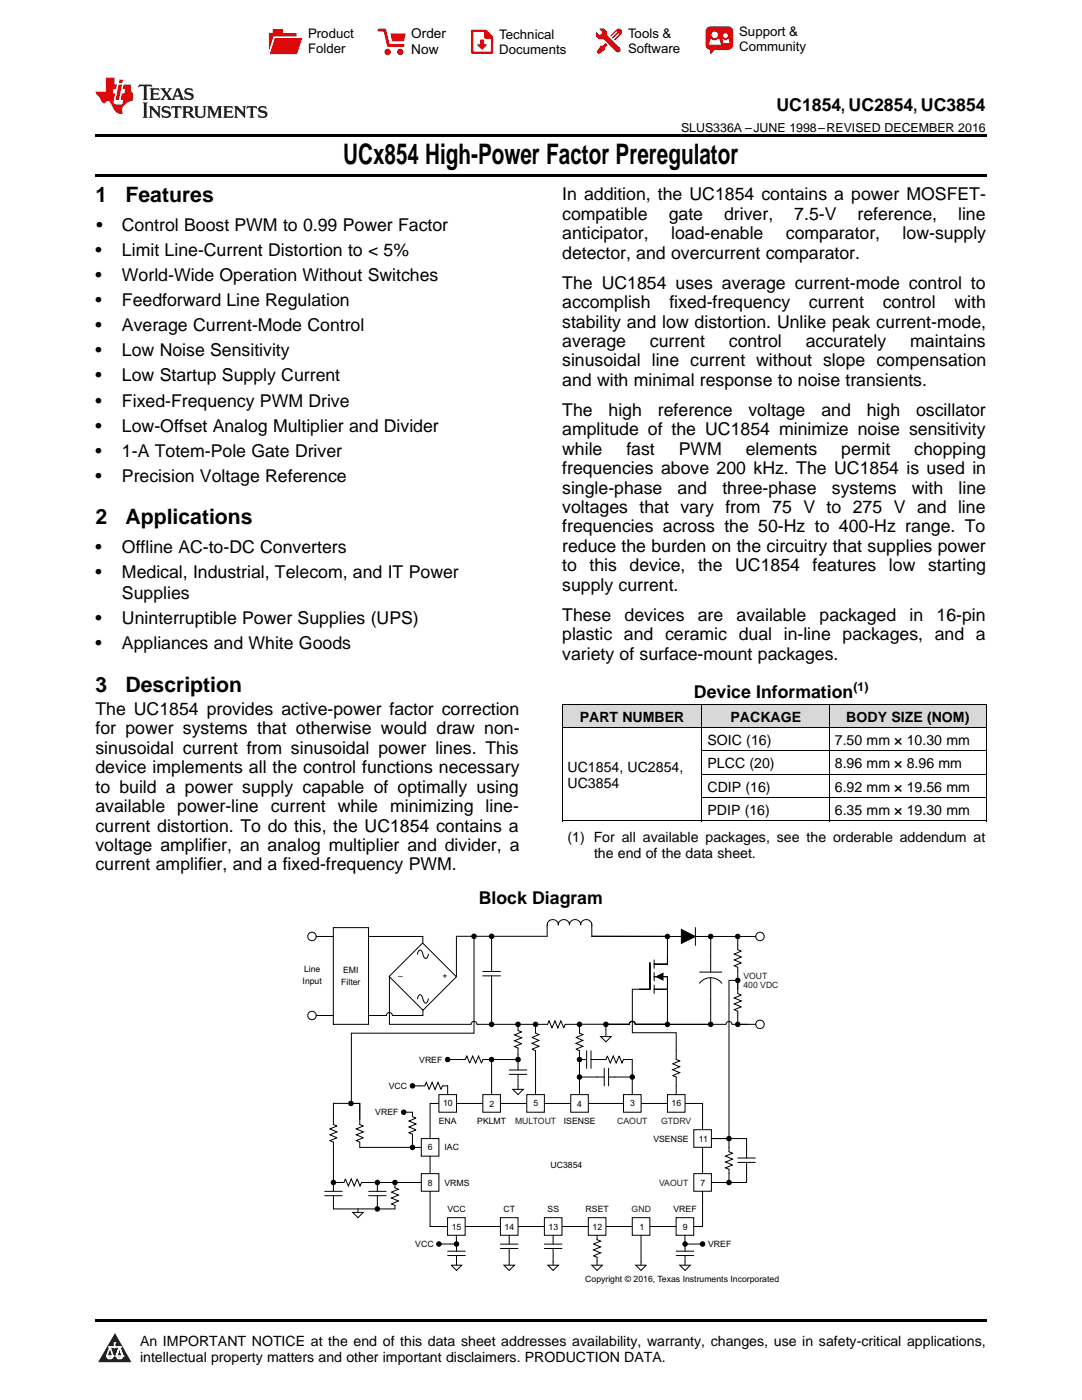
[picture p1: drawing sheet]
<svg xmlns="http://www.w3.org/2000/svg" width="216mm" height="279mm" viewBox="0 0 216 279" stroke-linecap="round" stroke-linejoin="round" font-family="sans-serif">
<g fill="#d8d8d8">
<path d="M112.2 140.6h27.9v4.7h-27.9z"/>
<path d="M140.1 140.6h25.4v4.7h-25.4z"/>
<path d="M165.5 140.6h31.3v4.7h-31.3z"/>
</g>
<path d="M22.9 266l3.3 5.9h-6.6z" fill="#231f20"/>
<path d="M21.3 270.6h1.2l-.3 .5h-.3a.53 .53 0 0 1-.6-.5z" fill-rule="evenodd" fill="#fff"/>
<path d="M21.3 270.6h1.2l-.3 .5h-.3a.53 .53 0 0 1-.6-.5z" fill="none" stroke="#231f20" stroke-width=".33"/>
<path d="M21.3 270.6l1.2 .1-.3 .4h-.5z" fill="none" stroke="#fff" stroke-width=".33"/>
<path d="M22.9 268.9h.1" fill="none" stroke="#fff" stroke-width=".33"/>
<path d="M22.9 268v.9z" fill="#fff"/>
<path d="M22.9 268v.9z" fill="none" stroke="#fff" stroke-width=".33"/>
<circle cx="22.9" cy="268" r=".16" fill="#fff"/>
<path d="M21.8 268.8h.1" fill="none" stroke="#fff" stroke-width=".33"/>
<path d="M21.8 268.8h2.2z" fill="#fff"/>
<path d="M21.8 268.8h2.2z" fill="none" stroke="#fff" stroke-width=".33"/>
<circle cx="24" cy="268.8" r=".16" fill="#fff"/>
<path d="M23.2 270.6h.1" fill="none" stroke="#fff" stroke-width=".33"/>
<path d="M23.8 268.8l-.6 1.8z" fill="#fff"/>
<path d="M23.8 268.8l-.6 1.8z" fill="none" stroke="#fff" stroke-width=".33"/>
<path d="M23.8 268.8l.7 1.8z" fill="#fff"/>
<path d="M23.8 268.8l.7 1.8z" fill="none" stroke="#fff" stroke-width=".33"/>
<path d="M24.4 270.6h.1" fill="none" stroke="#fff" stroke-width=".33"/>
<circle cx="21.3" cy="270.6" r=".16" fill="#fff"/>
<path d="M22 268.8l-.7 1.8z" fill="#fff"/>
<path d="M22 268.8l-.7 1.8z" fill="none" stroke="#fff" stroke-width=".33"/>
<path d="M22 268.8l.5 1.8z" fill="#fff"/>
<path d="M22 268.8l.5 1.8z" fill="none" stroke="#fff" stroke-width=".33"/>
<circle cx="22.5" cy="270.6" r=".16" fill="#fff"/>
<path d="M23.3 270.6h1.2a.63 .63 0 0 1-.6 .5 .63 .63 0 0 1-.6-.5z" fill-rule="evenodd" fill="#fff"/>
<path d="M23.3 270.6h1.2a.63 .63 0 0 1-.6 .5 .63 .63 0 0 1-.6-.5z" fill="none" stroke="#231f20" stroke-width=".33"/>
<path d="M23.3 270.6h1.2l-.4 .5h-.5z" fill="none" stroke="#fff" stroke-width=".33"/>
<path d="M23.2 270.6h.1" fill="none" stroke="#fff" stroke-width=".33"/>
<circle cx="24.5" cy="270.6" r=".16" fill="#fff"/>
<path d="M19 263.2h177.8v.5h-177.8z" fill="#000"/>
<g fill="none" stroke="#000" stroke-width=".2">
<path d="M118.1 186.9h15.1v5.5h-2.7M118.1 184.6v2.3M118.1 186.9h31M118.1 184.6a1.11 1.11 0 0 0-1.1-1.1 1.11 1.11 0 0 0-1.1 1.1 1.12 1.12 0 0 0-1.1-1.1 1.12 1.12 0 0 0-1.2 1.1 1.1 1.1 0 0 0-1.1-1.1 1.1 1.1 0 0 0-1.1 1.1 1.12 1.12 0 0 0-1.1-1.1 1.12 1.12 0 0 0-1.1 1.1v2.3M129.7 192.1v5.3h-2.1M130.5 194.9h2.7v2.5h-2.7M130.5 191.6v1.7M130.5 194.1v1.7M130.5 196.6v1.7M131 194.9l1.3-.6v1.3zM133.2 197.4v7h-6.4a.59 .59 0 0 0-.6-.6 .59 .59 0 0 0-.6 .6h-12.8l-.3 .7-.6-1.4-.6 1.4-.6-1.4-.6 1.4-.5-1.4-.3 .7h-2.4M136 185.5l2.7 1.4-2.7 1.4z"/>
<path d="M138.8 185.1v3.6M139.6 196.2a2.8 2.8 0 0 1 4.4 0M139.6 194h4.4M140.2 186.9h1.6v7.1M141.8 195.1v4.4"/>
</g>
<g fill="#000">
<path d="M131 194.9l1.3-.6v1.3z"/>
<path d="M136 185.5l2.7 1.4-2.7 1.4z" fill-rule="evenodd"/>
</g>
<path d="M77.7 194.9l6.6-6.7 6.8 6.7-6.7 6.7z" fill-rule="evenodd" fill="#fff"/>
<g fill="none" stroke="#000" stroke-width=".2">
<path d="M73.5 186.9h10.9v1.3M77.7 194.9l6.6-6.7 6.8 6.7-6.7 6.7zM77.7 194.9v9.5h16.3a.59 .59 0 0 1 .6-.6 .59 .59 0 0 1 .6 .6h11.7M85.5 190.4v.1a.6 .6 0 0 1-.8 .7l-.3-.6a.97 .97 0 0 0-.7-1l-.4 .8M85.5 199.3v.1a.6 .6 0 0 1-.8 .7l-.3-.5a.97 .97 0 0 0-.7-1.1l-.4 .9M109.2 186.9h-18.1v8M127.6 197.4h-1.4v8.7h8.7v3.6M84.4 201.5v1.2h-6.1a.59 .59 0 0 0-.6-.6 .59 .59 0 0 0-.6 .6h-3.6M64.8 238.6h3.5M64.8 237.8h3.5M66.5 236v1.8M66.5 238.6v2.7"/>
<path d="M73.2 236h10.9M73.6 238.6h3.5M73.6 237.8h3.5M75.3 236v1.8M75.3 238.6v2.7M85.8 220.2h54.4v24.6h-54.4z"/>
</g>
<path d="M100.6 252.5h2.1l-1.1 1z" fill="#fff"/>
<path d="M100.6 252.5h2.1l-1.1 1zM101.6 251.8v.7" fill="none" stroke="#000" stroke-width=".2"/>
<path d="M109.3 252.5h2.1l-1 1z" fill="#fff"/>
<path d="M109.3 252.5h2.1l-1 1zM110.4 251.8v.7" fill="none" stroke="#000" stroke-width=".2"/>
<path d="M126.9 252.5h2.1l-1.1 1z" fill="#fff"/>
<path d="M126.9 252.5h2.1l-1.1 1zM127.9 251.8v.7" fill="none" stroke="#000" stroke-width=".2"/>
<path d="M135.6 252.5h2.1l-1 1z" fill="#fff"/>
<path d="M135.6 252.5h2.1l-1 1zM136.7 251.8v.7" fill="none" stroke="#000" stroke-width=".2"/>
<path d="M70.4 242h2.1l-1.1 1z" fill="#fff"/>
<path d="M134.9 211.4l.7 .3-1.4 .6 1.4 .6-1.4 .6 1.4 .6-1.4 .6 .7 .2v1.8M134.9 209.7v1.8M70.4 242h2.1l-1.1 1zM71.4 241.3v.7" fill="none" stroke="#000" stroke-width=".2"/>
<path d="M119.9 206.9h2.1l-1.1 1z" fill="#fff"/>
<g fill="none" stroke="#000" stroke-width=".2">
<path d="M141.8 199.5v4.9h-15.1a.59 .59 0 0 0-.5-.6 .59 .59 0 0 0-.6 .6h-4.7M91.1 211.5h1.8M92.9 211.5l.3-.7 .5 1.4 .6-1.4 .6 1.4 .6-1.4 .6 1.4 .3-.7h1.8M103.4 204.4v1.3l.7 .2-1.4 .6 1.4 .6-1.4 .6 1.4 .6-1.4 .6 .7 .3v1.2M106.9 204.4v1.8l.7 .3-1.5 .5 1.5 .6-1.5 .6 1.5 .6-1.5 .6 .8 .3M106.9 209.7v1.8M115.6 204.4v1.8l.7 .3-1.4 .5 1.4 .6-1.4 .6 1.4 .6-1.4 .6 .7 .3M115.6 209.7v1.8M119.1 211.5h1.8M119.2 214.9h1.4M119.9 206.9h2.1l-1.1 1zM120.6 213.2v3.5"/>
<path d="M120.9 204.4h4.7a.59 .59 0 0 1 .6-.6 .59 .59 0 0 1 .5 .6h18.2a.59 .59 0 0 1 .6-.6 .59 .59 0 0 1 .6 .6h3M120.9 211.5l.3-.8 .6 1.4 .6-1.4 .6 1.4 .5-1.4 .6 1.4 .3-.6h1.8M120.9 204.4v2.5M121.4 213.2v3.5M121.4 214.9h1.3M67.6 236h1l.3-.7 .6 1.4 .6-1.4 .6 1.4 .6-1.4 .5 1.4 .3-.7h1.1M78.8 236v1l.7 .3-1.4 .6 1.4 .6-1.4 .6 1.4 .6-1.4 .6 .7 .3M78.8 240.6v.7h-12.3"/>
</g>
<path d="M133.2 218.5h3.5v3.5h-3.5z" fill-rule="evenodd" fill="#fff"/>
<path d="M115.6 211.5h1.5M117.1 209.7v3.5M117.9 209.7v3.5M117.9 211.5h1.3M133.2 218.5h3.5v3.5h-3.5z" fill="none" stroke="#000" stroke-width=".2"/>
<path d="M124.4 218.5h3.5v3.5h-3.5z" fill-rule="evenodd" fill="#fff"/>
<path d="M124.4 218.5h3.5v3.5h-3.5z" fill="none" stroke="#000" stroke-width=".2"/>
<path d="M113.9 218.5h3.5v3.5h-3.5z" fill-rule="evenodd" fill="#fff"/>
<path d="M113.9 218.5h3.5v3.5h-3.5zM115.6 211.5v7M115.6 214.9h3.6M115.6 211.5h.1M122.7 214.9h3.5M126.2 211.5v7M134.9 216.7v1.8" fill="none" stroke="#000" stroke-width=".2"/>
<path d="M105.1 218.5h3.5v3.5h-3.5z" fill-rule="evenodd" fill="#fff"/>
<g fill="none" stroke="#000" stroke-width=".2">
<path d="M101.6 213.5h3.5M101.6 214.4h3.5M103.4 211.4v2.1M103.4 214.4v2.3M105.1 218.5h3.5v3.5h-3.5zM106.9 211.5v7"/>
<circle cx="106.9" cy="204.4" r=".45"/>
<circle cx="115.6" cy="211.5" r=".45"/>
<circle cx="115.6" cy="214.9" r=".45"/>
<circle cx="115.6" cy="204.4" r=".45"/>
<circle cx="126.2" cy="214.9" r=".45"/>
</g>
<g fill="#000">
<circle cx="106.9" cy="204.4" r=".45"/>
<circle cx="115.6" cy="211.5" r=".45"/>
<circle cx="115.6" cy="214.9" r=".45"/>
<circle cx="115.6" cy="204.4" r=".45"/>
<circle cx="126.2" cy="214.9" r=".45"/>
</g>
<path d="M102.3 217.4h2.1l-1 1.1z" fill="#fff"/>
<path d="M102.3 217.4h2.1l-1 1.1zM103.4 210.4v1.1h-5.2M103.4 216.7v.7" fill="none" stroke="#000" stroke-width=".2"/>
<path d="M96.3 218.5h3.6v3.5h-3.6z" fill-rule="evenodd" fill="#fff"/>
<g fill="none" stroke="#000" stroke-width=".2">
<path d="M96.3 218.5h3.6v3.5h-3.6zM98.1 211.5v7"/>
<circle cx="98.1" cy="211.5" r=".45"/>
</g>
<circle cx="98.1" cy="211.5" r=".45" fill="#000"/>
<path d="M99.9 243h3.5v3.5h-3.5z" fill-rule="evenodd" fill="#fff"/>
<path d="M99.9 243h3.5v3.5h-3.5z" fill="none" stroke="#000" stroke-width=".2"/>
<path d="M108.6 243h3.5v3.5h-3.5z" fill-rule="evenodd" fill="#fff"/>
<path d="M108.6 243h3.5v3.5h-3.5z" fill="none" stroke="#000" stroke-width=".2"/>
<path d="M117.4 243h3.5v3.5h-3.5z" fill-rule="evenodd" fill="#fff"/>
<path d="M117.4 243h3.5v3.5h-3.5z" fill="none" stroke="#000" stroke-width=".2"/>
<path d="M126.2 243h3.5v3.5h-3.5z" fill-rule="evenodd" fill="#fff"/>
<path d="M126.2 243h3.5v3.5h-3.5z" fill="none" stroke="#000" stroke-width=".2"/>
<path d="M134.9 243h3.5v3.5h-3.5z" fill-rule="evenodd" fill="#fff"/>
<g fill="none" stroke="#000" stroke-width=".2">
<path d="M89.3 211.5h1.8M119.1 247.4l.7 .3-1.4 .6 1.4 .6-1.4 .5 1.4 .6-1.4 .6 .7 .3v.9M119.1 246.5v.9M127.9 246.5v5.3M134.9 243h3.5v3.5h-3.5zM134.9 249.7h3.5M134.9 250.6h3.5M136.7 246.5v1.8M136.7 248.3v1.4M136.7 250.6v1.2M140.2 248.3h-3.5"/>
<circle cx="103.4" cy="204.4" r=".45"/>
<circle cx="136.7" cy="248.3" r=".45"/>
</g>
<g fill="#000">
<circle cx="103.4" cy="204.4" r=".45"/>
<circle cx="136.7" cy="248.3" r=".45"/>
</g>
<path d="M118.1 252.5h2.1l-1.1 1z" fill="#fff"/>
<path d="M99.9 249.2h3.5M99.9 248.3h3.5M101.6 246.5v1.8M101.6 249.2v2.6M108.6 249.2h3.5M108.6 248.3h3.5M110.4 246.5v1.8M110.4 249.2v2.6M118.1 252.5h2.1l-1.1 1zM119.1 251.8v.7" fill="none" stroke="#000" stroke-width=".2"/>
<path d="M90 252.5h2.1l-1 1z" fill="#fff"/>
<path d="M90 252.5h2.1l-1 1zM91.1 251.8v.7" fill="none" stroke="#000" stroke-width=".2"/>
<path d="M89.3 243h3.5v3.5h-3.5z" fill-rule="evenodd" fill="#fff"/>
<g fill="none" stroke="#000" stroke-width=".2">
<path d="M87.6 248.3h3.5M89.3 243h3.5v3.5h-3.5zM89.3 249.7h3.5M89.3 250.6h3.5M91.1 246.5v1.8M91.1 248.3v1.4M91.1 250.6v1.2"/>
<circle cx="91.1" cy="248.3" r=".45"/>
</g>
<circle cx="91.1" cy="248.3" r=".45" fill="#000"/>
<path d="M138.4 225.5h3.6v3.5h-3.6z" fill-rule="evenodd" fill="#fff"/>
<path d="M138.4 225.5h3.6v3.5h-3.6z" fill="none" stroke="#000" stroke-width=".2"/>
<path d="M138.4 234.2h3.6v3.5h-3.6z" fill-rule="evenodd" fill="#fff"/>
<g fill="none" stroke="#000" stroke-width=".2">
<path d="M147.2 201.8l-.7-.3 1.4-.6-1.4-.6 1.4-.5-1.4-.6 1.4-.6-.7-.3v-2.6h-1.7v31.5h-3.5h7v3.9M147.2 201.8v.9M138.4 234.2h3.6v3.5h-3.6zM145.5 227.2v2.7l.7 .2-1.4 .6 1.4 .6-1.4 .6 1.4 .6-1.4 .6 .7 .3v2.6M147.2 231.1h3.5M147.2 232h3.5M149 232v4h-7"/>
<circle cx="89.3" cy="211.5" r=".45"/>
<circle cx="145.5" cy="227.2" r=".45"/>
<circle cx="145.5" cy="236" r=".45"/>
<circle cx="140.2" cy="248.3" r=".45"/>
</g>
<g fill="#000">
<circle cx="89.3" cy="211.5" r=".45"/>
<circle cx="145.5" cy="227.2" r=".45"/>
<circle cx="145.5" cy="236" r=".45"/>
<circle cx="140.2" cy="248.3" r=".45"/>
</g>
<path d="M84.1 234.2h3.5v3.5h-3.5z" fill-rule="evenodd" fill="#fff"/>
<path d="M84.1 234.2h3.5v3.5h-3.5z" fill="none" stroke="#000" stroke-width=".2"/>
<path d="M84.1 227.2h3.5v3.5h-3.5z" fill-rule="evenodd" fill="#fff"/>
<path d="M84.1 227.2h3.5v3.5h-3.5z" fill="none" stroke="#000" stroke-width=".2"/>
<path d="M87.6 218.5h3.5v3.5h-3.5z" fill-rule="evenodd" fill="#fff"/>
<g fill="none" stroke="#000" stroke-width=".2">
<path d="M94.6 186.9v19.3h-24.5v14h1.7v3.2M82.3 216.7h2.5l.3-.7 .5 1.4 .6-1.4 .6 1.4 .6-1.4 .6 1.4 .3-.7h1M87.6 218.5h3.5v3.5h-3.5zM71.8 223.4v-3.2h-5.3v4.2l.7 .3-1.4 .6 1.4 .6-1.4 .6 1.4 .6-1.4 .5 .7 .3v8.1h1.1M71.8 223.4v1l.7 .3-1.4 .6 1.4 .6-1.4 .6 1.4 .6-1.4 .5 .7 .3v1.1h12.3M80.6 222h1.7v.9l.7 .2-1.4 .6 1.4 .6-1.4 .6 1.4 .6-1.4 .6 .7 .3M82.3 226.4v2.6"/>
<circle cx="82.3" cy="216.7" r=".45"/>
<circle cx="66.5" cy="236" r=".45"/>
<circle cx="70" cy="220.2" r=".45"/>
<circle cx="75.3" cy="236" r=".45"/>
<circle cx="78.8" cy="236" r=".45"/>
<circle cx="80.6" cy="222" r=".45"/>
<circle cx="82.3" cy="229" r=".45"/>
<circle cx="75.3" cy="241.3" r=".45"/>
<circle cx="87.6" cy="248.3" r=".45"/>
</g>
<g fill="#000">
<circle cx="82.3" cy="216.7" r=".45"/>
<circle cx="66.5" cy="236" r=".45"/>
<circle cx="70" cy="220.2" r=".45"/>
<circle cx="75.3" cy="236" r=".45"/>
<circle cx="78.8" cy="236" r=".45"/>
<circle cx="80.6" cy="222" r=".45"/>
<circle cx="82.3" cy="229" r=".45"/>
<circle cx="75.3" cy="241.3" r=".45"/>
<circle cx="87.6" cy="248.3" r=".45"/>
</g>
<circle cx="151.6" cy="186.9" r=".84" fill="#fff"/>
<g fill="none" stroke="#000" stroke-width=".2">
<path d="M149.1 186.9h1.7"/>
<circle cx="151.6" cy="186.9" r=".84"/>
</g>
<circle cx="151.6" cy="204.4" r=".84" fill="#fff"/>
<g fill="none" stroke="#000" stroke-width=".2">
<path d="M64.8 186.9h1.7M66.5 185.1h7v19.3h-7zM147.2 186.9v2.6l.7 .3-1.4 .6 1.4 .6-1.4 .6 1.4 .6-1.4 .5 .7 .3M147.2 193v4.4M64.8 202.7h1.7M147.2 202.7v1.7h3.6"/>
<circle cx="94.6" cy="186.9" r=".45"/>
<circle cx="133.2" cy="186.9" r=".45"/>
<circle cx="141.8" cy="186.9" r=".45"/>
<circle cx="147.2" cy="186.9" r=".45"/>
<circle cx="147.2" cy="195.7" r=".45"/>
<circle cx="120.9" cy="204.4" r=".45"/>
<circle cx="133.2" cy="204.4" r=".45"/>
<circle cx="141.8" cy="204.4" r=".45"/>
<circle cx="147.2" cy="204.4" r=".45"/>
<circle cx="151.6" cy="204.4" r=".84"/>
</g>
<g fill="#000">
<circle cx="94.6" cy="186.9" r=".45"/>
<circle cx="133.2" cy="186.9" r=".45"/>
<circle cx="141.8" cy="186.9" r=".45"/>
<circle cx="147.2" cy="186.9" r=".45"/>
<circle cx="147.2" cy="195.7" r=".45"/>
<circle cx="120.9" cy="204.4" r=".45"/>
<circle cx="133.2" cy="204.4" r=".45"/>
<circle cx="141.8" cy="204.4" r=".45"/>
<circle cx="147.2" cy="204.4" r=".45"/>
</g>
<circle cx="62.3" cy="186.9" r=".84" fill="#fff"/>
<g fill="none" stroke="#000" stroke-width=".2">
<path d="M63.1 186.9h1.7"/>
<circle cx="62.3" cy="186.9" r=".84"/>
</g>
<circle cx="62.3" cy="202.7" r=".84" fill="#fff"/>
<g fill="none" stroke="#000" stroke-width=".2">
<path d="M112.2 145.2h84.6M112.2 140.6h84.6M112.2 140.6v23.3M140.1 140.6v23.3M140.1 159.2h56.7M140.1 154.5h56.7M140.1 149.9h56.7M165.5 140.6v23.3M196.8 140.6v23.3M112.2 163.8h84.6M96.3 193.9h3.5M96.3 194.8h3.5"/>
<path d="M98.1 186.9v7M98.1 194.8v9.6M63.1 202.7h1.7M89.3 216.7v1.8"/>
<circle cx="98.1" cy="186.9" r=".45"/>
<circle cx="62.3" cy="202.7" r=".84"/>
<circle cx="98.1" cy="204.4" r=".45"/>
<circle cx="103.4" cy="211.5" r=".45"/>
</g>
<g fill="#000">
<circle cx="98.1" cy="186.9" r=".45"/>
<circle cx="98.1" cy="204.4" r=".45"/>
<circle cx="103.4" cy="211.5" r=".45"/>
</g>
<path d="M19 34.8h177.8v.5h-177.8zM19 26.8h177.8v.6h-177.8z" fill="#000"/>
<path d="M27.7 16.9l-.1 .6 .6-.3h.5v.2v2.2l-.2 .4h1l-.2-.4v-2.2v-.2h.5l.6 .3-.2-.6zM29.9 17.6l.2 .4v1.6l-.2 .4h1.9l.1-.6a1.09 1.09 0 0 1-1.3 .1v-.6h.6l.4 .2v-.7l-.2 .2h-.8v-.6l.2-.1a1.01 1.01 0 0 1 1 .3l-.1-.6zM32 17.6l.9 1.2-1 1.2h.9l-.2-.3 .5-.7 .5 .7-.3 .3h1.7l-.2-.3 .1-.4h1l.1 .4-.2 .3h1l-.3-.4-.7-2h-.5l-1 2.2-.8-1.1 .9-1.1h-.9l.2 .2-.4 .7-.4-.7 .2-.2zM35.4 18l.4 1h-.8zM37 17.7a.66 .66 0 0 0-.2 .8 .66 .66 0 0 0 .6 .4l.7 .2 .1 .2a.8 .8 0 0 1-.7 .4 .8 .8 0 0 1-.7-.5l.1 .8 .2-.2a.94 .94 0 0 0 1.1 .1 .94 .94 0 0 0 .4-.9 1.48 1.48 0 0 0-1.3-.6v-.4a1.1 1.1 0 0 1 1.2 .2l-.2-.6-.2 .1-.5-.1zM28.5 20.4l.2 .4v2.3l-.2 .4h1l-.2-.4v-2.3l.2-.4zM29.7 21.2l.2 .4v1.5l-.2 .4h.8l-.3-.4 .1-1.3 1.6 1.8v-2l.2-.4h-.7l.2 .2v1.1l-1.2-1.3zM32.5 21.3a.66 .66 0 0 0-.2 .8 .66 .66 0 0 0 .6 .4l.6 .2 .2 .2a.8 .8 0 0 1-.8 .4 .8 .8 0 0 1-.7-.5l.2 .7 .2-.1a.94 .94 0 0 0 1 .1 .94 .94 0 0 0 .5-1 1.47 1.47 0 0 0-1.3-.6l-.1-.3a1.1 1.1 0 0 1 1.3 .2l-.2-.6-.2 .1-.5-.2zM34.3 21.2l-.2 .6a.64 .64 0 0 1 .8-.3v1.6l-.2 .4h1l-.3-.4 .1-1.6a.66 .66 0 0 1 .8 .3l-.2-.6zM36.3 21.2l.3 .4v1.5l-.3 .4h1l-.2-.2v-.7h.5l.1 .1a.8 .8 0 0 0 1.2 .7l-1-1a.62 .62 0 0 0 .6-.5 .62 .62 0 0 0-.6-.7zM37.1 21.5h.1a.48 .48 0 0 1 .6 0 .48 .48 0 0 1 .1 .6l-.2 .1-.6 .1zM38.7 21.2l.2 .2a2.29 2.29 0 0 0 .4 2 1.05 1.05 0 0 0 1.7-.7v-1.3l.2-.2h-.8l.2 .4v1.1a.61 .61 0 0 1-.6 .6 .61 .61 0 0 1-.6-.6v-1.1l.3-.4zM41.3 21.2l.3 .4v1.5l-.3 .4h.8l-.2-.4v-1.4l.8 1.9 .9-1.9v1.4l-.2 .4h.9l-.2-.4v-1.5l.2-.4h-.8l-.7 1.5-.6-1.5zM44.5 21.2l.2 .4v1.5l-.2 .4h1.9l.2-.6a1.1 1.1 0 0 1-1.4 .2v-.7h.6l.4 .2v-.6l-.2 .1-.8 .1v-.6l.2-.1a1.02 1.02 0 0 1 1.1 .2l-.2-.5zM46.7 21.2l.2 .4v1.5l-.2 .4h.8l-.3-.4 .1-1.3 1.6 1.8v-2l.2-.4h-.7l.2 .2v1.1l-1.2-1.3zM49.3 21.2l-.1 .6a.64 .64 0 0 1 .8-.3v1.6l-.3 .4h1l-.2-.4v-1.6a.66 .66 0 0 1 .8 .3l-.1-.6zM51.7 21.3a.66 .66 0 0 0-.2 .7 .66 .66 0 0 0 .7 .5l.6 .2 .1 .2a.8 .8 0 0 1-.7 .4 .8 .8 0 0 1-.7-.5l.1 .7 .2-.1a.94 .94 0 0 0 1.1 .1 .94 .94 0 0 0 .4-1 1.48 1.48 0 0 0-1.2-.6l-.1-.3a1.1 1.1 0 0 1 1.2 .2l-.2-.6-.1 .1-.6-.2z" fill="#231f20"/>
<path d="M21.1 15.5v2.8h-2v.4l.9 .9a.96 .96 0 0 0 1 1 .59 .59 0 0 1 .5-.4 .59 .59 0 0 1 .5 .3l.4 .8a1.61 1.61 0 0 0 2.1 1.3 1.63 1.63 0 0 1 1.1-2.2l.9-.3v-1.5a1.6 1.6 0 0 1-.4-1.7h-1.4l-.2 .9h.5l-.2 .8h-.5l-.2 1v.3h.5l-.2 .9h-.7a.74 .74 0 0 1-1-.6l.3-1.6h-.5l.2-.8h.5l.1-.9h-.4v-1.4zM23.7 16.9l-.7 3h.8l.6-3zM23.8 15.9l-.1 .7h.7l.2-.7z" fill="#ee1d23"/>
<g fill="#d60000">
<path d="M54.4 5.8h2v.8h2.8v4.2h-5.5v-4.2h.7z" fill-rule="evenodd"/>
<path d="M54.7 7.5h5.6l-1 3.3h-5.6z" fill-rule="evenodd"/>
</g>
<path d="M54.6 7.4h5.8l-.1 .1h-5.5l-1.1 3.3z" fill-rule="evenodd" fill="#fff"/>
<path d="M54.6 7.4h5.8l-.1 .1h-5.5l-1.1 3.3z" fill="none" stroke="#fff" stroke-width=".2"/>
<path d="M75.6 6h1.2l.7 3.1h3" fill="none" stroke="#d60000" stroke-width=".56"/>
<g fill="#d60000">
<path d="M77.9 6.7h3.1l-.4 1.5h-2.3z" fill-rule="evenodd"/>
<circle cx="77.3" cy="10.4" r=".64"/>
<circle cx="79.9" cy="10.4" r=".64"/>
</g>
<path d="M94.2 6.2h2.7l1.3 1.2v3.1h-4z" fill="none" stroke="#d60000" stroke-width=".44"/>
<g fill="#d60000">
<path d="M95.8 7.9h.8v1h.6l-1 1.1-1-1v-.1h.6z" fill-rule="evenodd"/>
<path d="M96.6 6.2h.3l1.3 1.2v.4h-1.3l-.3-.4z" fill-rule="evenodd"/>
<path d="M119.6 5.7h.9l.6 .6 .1 .7 2.5 2.5-.8 .8-2.3-2.3-1.1-.2-.6-.6v-.8l.7 .6 .5-.4v-.2l-.4-.5z" fill-rule="evenodd"/>
<path d="M119.9 9.1h.4l.5-.5 .4 .4-.5 .5v.4l-1.2 .9-.5-.5z" fill-rule="evenodd"/>
<path d="M123 5.9a.67 .67 0 0 1 .9 0 .67 .67 0 0 1 0 .9z" fill-rule="evenodd"/>
<path d="M123 5.9l.9 .9-1.2 1.2h-.2l.1-.2 .9-.9 .1-.2h-.3l-.9 1h-.2v-.2l.9-1 .1-.2h-.3l-.9 1h-.2v-.2z" fill-rule="evenodd"/>
<circle cx="123.3" cy="9.9" r=".54"/>
</g>
<path d="M121.1 6.3l-.1 .7" fill="none" stroke="#d60000" stroke-width=".2"/>
<g fill="#d60000">
<path d="M141.1 5.5l.6-.2h3.6a.95 .95 0 0 1 1 .9v2.8a.95 .95 0 0 1-1 .9h-3.6a.95 .95 0 0 1-.9-.9v-2.8z" fill-rule="evenodd"/>
<path d="M141.7 9.9h.9l-.7 .9h-.2z" fill-rule="evenodd"/>
</g>
<g fill="#fff">
<path d="M144.3 8.6h1.3z"/>
<path d="M141.8 7.8h.3l.1 .2h.8l.2-.2h.3l.4 1.1h-2.5z" fill-rule="evenodd"/>
<path d="M144.2 7.8h.2l.2 .2h.4l.2-.2h.2l.2 .8h-1.3z" fill-rule="evenodd"/>
<circle cx="142.6" cy="6.9" r=".65"/>
<circle cx="144.8" cy="7.1" r=".48"/>
</g>
<text font-size="5.6" x="68.5" y="32.8">UCx854 High-Power Factor Preregulator</text>
<g font-size="4.2">
<text x="19" y="40.4">1</text>
<text x="25" y="40.4">Features</text>
<text x="19" y="104.6">2</text>
<text x="25" y="104.6">Applications</text>
<text x="19" y="138">3</text>
<text x="25" y="138">Description</text>
</g>
<g font-size="3.5">
<text x="154.9" y="22.2">UC1854, UC2854, UC3854</text>
<text x="112.2" y="40">In addition, the UC1854 contains a power MOSFET-</text>
<text x="19.2" y="46.1">•</text>
<text x="24.3" y="46.1">Control Boost PWM to 0.99 Power Factor</text>
<text x="112.2" y="43.9">compatible</text>
<text x="112.2" y="47.8">anticipator,</text>
<text x="133.4" y="43.9">gate</text>
<text x="133.9" y="47.8">load-enable</text>
<text x="144.5" y="43.9">driver,</text>
<text x="156.8" y="47.8">comparator,</text>
<text x="158.5" y="43.9">7.5-V</text>
<text x="171.1" y="43.9">reference,</text>
<text x="180.1" y="47.8">low-supply</text>
<text x="191.2" y="43.9">line</text>
<text x="19" y="51.1">•</text>
<text x="24.3" y="51.1">Limit Line-Current Distortion to &lt; 5%</text>
<text x="112.2" y="51.6">detector, and overcurrent comparator.</text>
<text x="19" y="56.1">•</text>
<text x="24.3" y="56.1">World-Wide Operation Without Switches</text>
<text x="112.2" y="57.6">The UC1854 uses average current-mode control to</text>
<text x="19" y="61.1">•</text>
<text x="24.3" y="61.1">Feedforward Line Regulation</text>
<text x="112.2" y="61.5">accomplish</text>
<text x="112.2" y="65.4">stability and low distortion. Unlike peak current-mode,</text>
<text x="133.6" y="61.5">fixed-frequency</text>
<text x="161.4" y="61.5">current</text>
<text x="176.1" y="61.5">control</text>
<text x="190.5" y="61.5">with</text>
<text x="19" y="66.1">•</text>
<text x="19" y="71.1">•</text>
<text x="24.3" y="66.1">Average Current-Mode Control</text>
<text x="24.3" y="71.1">Low Noise Sensitivity</text>
<text x="112.2" y="69.3">average</text>
<text x="129.7" y="69.3">current</text>
<text x="145.4" y="69.3">control</text>
<text x="160.8" y="69.3">accurately</text>
<text x="181.6" y="69.3">maintains</text>
<text x="19" y="76.1">•</text>
<text x="24.3" y="76.1">Low Startup Supply Current</text>
<text x="112.2" y="73.1">sinusoidal line current without slope compensation</text>
<text x="112.2" y="77">and with minimal response to noise transients.</text>
<text x="19" y="81.1">•</text>
<text x="24.3" y="81.1">Fixed-Frequency PWM Drive</text>
<text x="112.2" y="83">The</text>
<text x="121.4" y="83">high</text>
<text x="131.3" y="83">reference</text>
<text x="149.3" y="83">voltage</text>
<text x="163.9" y="83">and</text>
<text x="173" y="83">high</text>
<text x="182.8" y="83">oscillator</text>
<text x="19" y="86.1">•</text>
<text x="24.3" y="86.1">Low-Offset Analog Multiplier and Divider</text>
<text x="112.2" y="86.9">amplitude of the UC1854 minimize noise sensitivity</text>
<text x="19" y="91.2">•</text>
<text x="24.3" y="91.2">1-A Totem-Pole Gate Driver</text>
<text x="112.2" y="90.7">while</text>
<text x="112.2" y="94.6">frequencies above 200 kHz. The UC1854 is used in</text>
<text x="125" y="90.7">fast</text>
<text x="135.4" y="90.7">PWM</text>
<text x="148.8" y="90.7">elements</text>
<text x="167.9" y="90.7">permit</text>
<text x="182.4" y="90.7">chopping</text>
<text x="19" y="96.2">•</text>
<text x="24.3" y="96.2">Precision Voltage Reference</text>
<text x="112.2" y="98.5">single-phase</text>
<text x="135.2" y="98.5">and</text>
<text x="144.1" y="98.5">three-phase</text>
<text x="166" y="98.5">systems</text>
<text x="182" y="98.5">with</text>
<text x="191.3" y="98.5">line</text>
<text x="112.2" y="102.4">voltages that vary from 75 V to 275 V and line</text>
<text x="112.2" y="106.3">frequencies across the 50-Hz to 400-Hz range. To</text>
<text x="19" y="110.3">•</text>
<text x="24.3" y="110.3">Offline AC-to-DC Converters</text>
<text x="112.2" y="110.1">reduce the burden on the circuitry that supplies power</text>
<text x="19" y="115.3">•</text>
<text x="24.3" y="115.3">Medical, Industrial, Telecom, and IT Power</text>
<text x="24.3" y="119.6">Supplies</text>
<text x="112.2" y="114">to</text>
<text x="112.2" y="117.9">supply current.</text>
<text x="117.6" y="114">this</text>
<text x="125.6" y="114">device,</text>
<text x="139.3" y="114">the</text>
<text x="146.7" y="114">UC1854</text>
<text x="162.1" y="114">features</text>
<text x="177.4" y="114">low</text>
<text x="185.2" y="114">starting</text>
<text x="19" y="124.6">•</text>
<text x="24.3" y="124.6">Uninterruptible Power Supplies (UPS)</text>
<text x="112.2" y="123.9">These</text>
<text x="124.6" y="123.9">devices</text>
<text x="139.2" y="123.9">are</text>
<text x="147" y="123.9">available</text>
<text x="163.5" y="123.9">packaged</text>
<text x="181.5" y="123.9">in</text>
<text x="186.9" y="123.9">16-pin</text>
<text x="19" y="129.6">•</text>
<text x="24.3" y="129.6">Appliances and White Goods</text>
<text x="112.2" y="127.7">plastic and ceramic dual in-line packages, and a</text>
<text x="112.2" y="131.6">variety of surface-mount packages.</text>
<text x="19" y="142.7">The UC1854 provides active-power factor correction</text>
<text x="138.5" y="139.3">Device Information</text>
<text x="19" y="146.5">for power systems that otherwise would draw non-</text>
<text x="19" y="150.4">sinusoidal current from sinusoidal power lines. This</text>
<text x="19" y="154.3">device implements all the control functions necessary</text>
<text x="19" y="158.2">to build a power supply capable of optimally using</text>
<text x="19" y="162.1">available power-line current while minimizing line-</text>
<text x="19" y="165.9">current distortion. To do this, the UC1854 contains a</text>
<text x="19" y="169.8">voltage amplifier, an analog multiplier and divider, a</text>
<text x="19" y="173.7">current amplifier, and a fixed-frequency PWM.</text>
<text x="95.5" y="180.4">Block Diagram</text>
</g>
<g font-size="2.8">
<text x="115.7" y="144">PART NUMBER</text>
<text x="141.2" y="148.7">SOIC (16)</text>
<text x="145.8" y="144">PACKAGE</text>
<text x="166.6" y="148.7">7.50 mm × 10.30 mm</text>
<text x="168.9" y="144">BODY SIZE (NOM)</text>
<text x="113.2" y="154.1">UC1854, UC2854,</text>
<text x="141.2" y="153.3">PLCC (20)</text>
<text x="166.6" y="153.3">8.96 mm × 8.96 mm</text>
<text x="113.2" y="157.2">UC3854</text>
<text x="141.2" y="158">CDIP (16)</text>
<text x="166.6" y="158">6.92 mm × 19.56 mm</text>
<text x="141.2" y="162.6">PDIP (16)</text>
<text x="166.6" y="162.6">6.35 mm × 19.30 mm</text>
<text x="113.2" y="168.1">(1) For all available packages, see the orderable addendum at</text>
<text x="118.5" y="171.3">the end of the data sheet.</text>
<text x="27.9" y="268.6">An IMPORTANT NOTICE at the end of this data sheet addresses availability, warranty, changes, use in safety-critical applications,</text>
<text x="27.9" y="271.8">intellectual property matters and other important disclaimers. PRODUCTION DATA.</text>
</g>
<g font-size="2.7">
<text x="82.1" y="7.7">Order</text>
<text x="82.1" y="10.7">Now</text>
</g>
<g font-size="2.6">
<text x="61.5" y="7.6">Product</text>
<text x="61.5" y="10.6">Folder</text>
<text x="99.6" y="7.8">Technical</text>
<text x="99.6" y="10.8">Documents</text>
<text x="125.3" y="7.6">Tools &amp;</text>
<text x="125.3" y="10.6">Software</text>
<text x="147.5" y="7.2">Support &amp;</text>
<text x="147.5" y="10.2">Community</text>
</g>
<g font-size="2.5">
<text x="135.9" y="26.3">SLUS336A –JUNE 1998–REVISED DECEMBER 2016</text>
<text x="170.3" y="137.9">(1)</text>
</g>
<g font-size="1.7">
<text x="60.4" y="196.4">Input</text>
<text x="60.7" y="194.1">Line</text>
<text x="68.1" y="196.6">Filter</text>
<text x="68.5" y="194.2">EMI</text>
<text x="79.4" y="195.3">–</text>
<text x="88.3" y="195.4">+</text>
<text x="83.7" y="212.1">VREF</text>
<text x="77.6" y="217.3">VCC</text>
<text x="88.4" y="220.8">10</text>
<text x="97.7" y="220.8">2</text>
<text x="106.4" y="220.8">5</text>
<text x="115.2" y="220.8">4</text>
<text x="125.7" y="220.8">3</text>
<text x="134" y="220.8">16</text>
<text x="74.9" y="222.6">VREF</text>
<text x="87.6" y="224.3">ENA</text>
<text x="95.2" y="224.3">PKLMT</text>
<text x="112.5" y="224.4">ISENSE</text>
<text x="130.4" y="227.8">VSENSE</text>
<text x="139.5" y="227.8">11</text>
<text x="85.4" y="229.6">6</text>
<text x="88.7" y="229.6">IAC</text>
<text x="109.9" y="233.1">UC3854</text>
<text x="85.4" y="236.6">8</text>
<text x="88.7" y="236.6">VRMS</text>
<text x="139.8" y="236.6">7</text>
<text x="89.3" y="241.9">VCC</text>
<text x="90.1" y="245.4">15</text>
<text x="100.5" y="241.9">CT</text>
<text x="100.7" y="245.4">14</text>
<text x="109.3" y="241.9">SS</text>
<text x="109.5" y="245.4">13</text>
<text x="116.9" y="241.9">RSET</text>
<text x="118.2" y="245.4">12</text>
<text x="127.6" y="245.4">1</text>
<text x="134.4" y="241.9">VREF</text>
<text x="136.2" y="245.4">9</text>
<text x="82.9" y="248.9">VCC</text>
<text x="141.3" y="248.9">VREF</text>
<text x="116.8" y="255.9">Copyright © 2016, Texas Instruments Incorporated</text>
</g>
<g font-size="1.7" fill="#231f20">
<text x="148.3" y="195.3">VOUT</text>
<text x="148.3" y="197.3">400 VDC</text>
<text x="102.8" y="224.4">MULTOUT</text>
<text x="123.2" y="224.4">CAOUT</text>
<text x="131.9" y="224.4">GTDRV</text>
<text x="131.5" y="236.6">VAOUT</text>
<text x="126" y="241.9">GND</text>
</g>
</svg>
